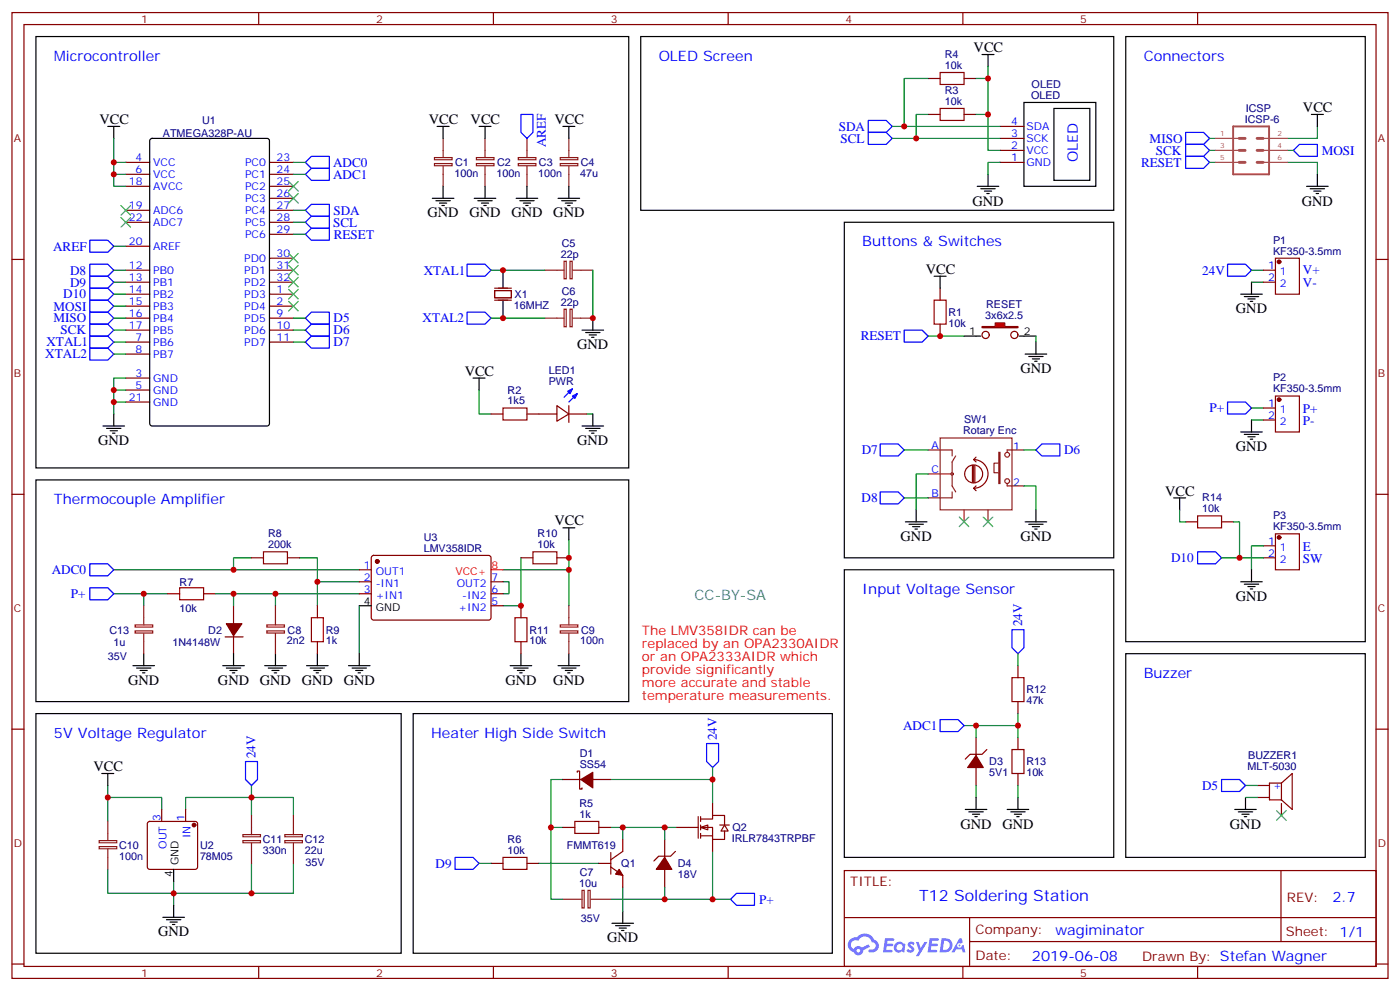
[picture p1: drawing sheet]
<svg xmlns="http://www.w3.org/2000/svg" width="412mm" height="292mm" viewBox="0 0 412 292" stroke-linecap="round" stroke-linejoin="round" font-family="sans-serif">
<g fill="none" stroke="#870000" stroke-width=".35">
<path d="M3.5 3.7h405.4v284.3h-405.4zM7.1 7.2h398.2v277.3h-398.2zM76.2 3.7v3.5M145.3 3.7v3.5M214.5 3.7v3.5M283.6 3.7v3.5M352.8 3.7v3.5M3.5 76.4h3.6M405.3 76.4h3.6M3.5 145.5h3.6M405.3 145.5h3.6M3.5 214.7h3.6"/>
<path d="M405.3 214.7h3.6M248.7 256.3h156.6v28.2h-156.6zM377.3 256.3v20.9M248.7 270.1h156.5M285.6 277.2h119.6M285.6 270.1v14.2M3.5 283.8h3.6M76.2 284.5v3.5M145.3 284.5v3.5M214.5 284.5v3.5M283.6 284.5v3.5M352.8 284.5v3.5"/>
<path d="M405.3 283.8h3.6"/>
</g>
<g fill="#5487ff">
<path d="M267.7 277.5a1.22 1.22 0 0 1 1.7 .2l-.4 .6a.47 .47 0 0 0-.3-.4 .47 .47 0 0 0-.5 .2l.1 .2a1.14 1.14 0 0 1 .8 1.8 1.14 1.14 0 0 1-1.9 0l-.2-.2 .5-.6 .7 .5a.29 .29 0 0 0 .3-.3 .29 .29 0 0 0-.2-.3 1.04 1.04 0 0 1-.6-1.7z"/>
<path d="M260.7 276.2h2.4l.3 .2-.2 .5-1.8 .1-.1 .8h1.5l.3 .4-.3 .4h-1.6l-.2 1.1h1.7l.2 .3-.2 .3-2.6 .1z"/>
<path d="M273.8 276.2h2.4l.3 .2-.1 .5-1.8 .1-.2 .8h1.6l.3 .4-.4 .4-1.6-.1-.1 1.1 1.7 .1 .2 .3-.2 .3-2.6 .1z"/>
<path d="M282.6 276.2h.7l.3 1.3-.6 .3a.69 .69 0 0 0-1 .3 .69 .69 0 0 0 .4 .9 .69 .69 0 0 0 .9-.6l.5-.2 .6 2.2h-.8l-.2-.9h-1.8l-.5 .9h-.8z"/>
<path d="M269.8 277.3h.8l.6 1.8 1.1-1.8h.9l-2.6 4.2h-.8l.9-1.5z"/>
<path d="M277.4 276.2l-.6 4.2h1.3a2.11 2.11 0 0 0 2.5-2.1 2.11 2.11 0 0 0-2.5-2.1zM278.1 277a1.39 1.39 0 0 1 1.7 1.4 1.39 1.39 0 0 1-1.8 1.2h-.3z"/>
<path d="M263.7 277.8a1.54 1.54 0 0 0-.1 2.2 1.54 1.54 0 0 0 2.2 .1l.6 .3 .3-2.3-.2-.3h-.4a1.49 1.49 0 0 0-2.4 0zM264 278.8a.94 .94 0 0 1 1.8 0 .94 .94 0 0 1-1.8 0z"/>
<path d="M250.4 276.6a2.18 2.18 0 0 0 1.1 3.7 1.44 1.44 0 0 0 1.6 .9 1.44 1.44 0 0 0 1.2-1.4l2-1.1-.5-.7-1.9 1a1.47 1.47 0 0 0-2.4 .4 1.39 1.39 0 0 1-.7-1.9 1.39 1.39 0 0 1 2-.5 2.12 2.12 0 0 1 2.2-1.3 2.12 2.12 0 0 1 1.9 1.7 1.14 1.14 0 0 1 1.1 1.4 1.14 1.14 0 0 1-1.7 .7 .43 .43 0 0 0-.5 .4 .43 .43 0 0 0 .4 .5 1.98 1.98 0 0 0 2.5-1.2 1.98 1.98 0 0 0-1.2-2.6 3.1 3.1 0 0 0-5.3-.6l-.9 .1zM252.3 279.9a.55 .55 0 0 1 1.1 0 .55 .55 0 0 1-1.1 0z"/>
<circle cx="282.6" cy="278.3" r=".26"/>
</g>
<g fill="none" stroke="#870000" stroke-width=".35">
<path d="M37 47.8h7.1M37 51.3h7.1M37 54.9h7.1M79.4 47.8h7M79.4 51.3h7M79.4 54.9h7M79.4 58.4h7M37 61.9h7.1M37 65.4h7.1M37 72.5h7.1M37 79.6h7.1M79.4 61.9h7"/>
<path d="M79.4 65.4h7M79.4 79.6h7M79.4 69h7M79.4 76h7M37 83.1h7.1M37 86.6h7.1M37 90.1h7.1M37 93.7h7.1M37 97.2h7.1M79.4 83.1h7M79.4 86.6h7M79.4 90.1h7"/>
<path d="M79.4 93.7h7M79.4 97.2h7M37 100.7h7.1M37 104.2h7.1M37 111.3h7.1M37 114.8h7.1M37 118.4h7.1M79.4 100.7h7"/>
</g>
<g fill="none" stroke="#000" stroke-width=".35">
<path d="M31.7 37.2h3.6M33.5 37.2v3.5M128.8 37.2h3.5M130.5 37.2v3.5M141.1 37.2h3.5M142.9 37.2v3.5M165.8 37.2h3.5M167.6 37.2v3.5M44.3 41l.5-.3h33.9l.6 .5 .1 83.5-.5 .7h-34.1l-.6-.4-.1-83.5zM127.4 58.4h6.3M128.4 59.1h4.2M129.5 59.8h2.1"/>
<path d="M130.5 54.9v3.5M139.7 58.4h6.3M140.8 59.1h4.2M141.8 59.8h2.1M142.9 54.9v3.5M152 58.4h6.4M153.1 59.1h4.2M154.2 59.8h2.1M155.2 54.9v3.5M164.4 58.4h6.3M165.5 59.1h4.2M166.5 59.8h2.1"/>
<path d="M167.6 54.9v3.5M130.2 60.5h.7M142.5 60.5h.7M154.9 60.5h.7M167.2 60.5h.7M171.4 97.2h6.4M172.5 97.9h4.2M173.6 98.6h2.1M174.3 99.3h.7M174.6 93.7v3.5M284 99h3.5M301.6 99h3.6"/>
<path d="M30.3 125.4h6.4M31.4 126.1h4.2M32.5 126.8h2.1M33.2 127.5h.7M33.5 121.9v3.5"/>
</g>
<g fill="none" stroke="#00f" stroke-width=".35">
<path d="M90 51.3l1.7-1.7h5.3v3.5h-5.3zM91.7 46h5.3v3.6h-5.3l-1.7-1.8zM26.5 70.7h5.2l1.8 1.8-1.8 1.8h-5.2zM26.5 77.8h5.2l1.8 1.8-1.8 1.7h-5.2zM90 69l1.7-1.8h5.3v3.5h-5.3zM90 61.9l1.7-1.8h5.3v3.6h-5.3zM90 65.4l1.7-1.7h5.3v3.5h-5.3zM137.6 77.8h5.3l1.7 1.8-1.7 1.7h-5.3zM26.5 99h5.2l1.8 1.7-1.8 1.8h-5.2zM26.5 95.4h5.2l1.8 1.8-1.8 1.8h-5.2zM26.5 91.9h5.2l1.8 1.8-1.8 1.7h-5.2zM26.5 88.4h5.2l1.8 1.7-1.8 1.8h-5.2z"/>
<path d="M26.5 81.3h5.2l1.8 1.8-1.8 1.7h-5.2zM26.5 84.8h5.2l1.8 1.8-1.8 1.8h-5.2zM90 93.7l1.7-1.8h5.3v3.5h-5.3zM90 97.2l1.7-1.8h5.3v3.6h-5.3zM137.6 91.9h5.3l1.7 1.8-1.7 1.7h-5.3zM26.5 102.5h5.2l1.8 1.7-1.8 1.8h-5.2zM90 100.7l1.7-1.7h5.3v3.5h-5.3z"/>
</g>
<g fill="none" stroke="#8c2424" stroke-width=".35">
<path d="M128 48.2h5.2v.6h-5.2zM128 46.4h5.2v.6h-5.2zM130.5 40.7v5.7M130.5 48.9v6M140.3 48.2h5.2v.6h-5.2zM140.3 46.4h5.2v.6h-5.2zM142.9 40.7v5.7M142.9 48.9v6M152.7 48.2h5.2v.6h-5.2zM152.7 46.4h5.2v.6h-5.2zM155.2 40.7v5.7M155.2 48.9v6"/>
<path d="M165 48.2h5.2v.6h-5.2zM165 46.4h5.2v.6h-5.2zM167.6 40.7v5.7M167.6 48.9v6M160.5 79.6h5.7M166.2 76.9h.6v5.2h-.6zM167.9 76.9h.7v5.2h-.7zM168.6 79.6h6M160.5 93.7h5.7M166.2 91h.6v5.2h-.6zM167.9 91h.7v5.2h-.7zM168.6 93.7h6"/>
</g>
<g fill="none" stroke="#008700" stroke-width=".35">
<path d="M33.5 40.7v14.2h3.5M33.5 51.3h3.5M33.5 47.8h3.5M86.4 51.3h3.6M86.4 47.8h3.6M33.5 79.6h3.5M33.5 72.5h3.5M86.4 69h3.6M86.4 65.4h3.6M86.4 61.9h3.6M144.6 79.6h15.9M174.6 79.6v14.1"/>
<path d="M33.5 93.7h3.5M33.5 97.2h3.5M33.5 90.1h3.5M33.5 83.1h3.5M33.5 86.6h3.5M86.4 93.7h3.6M86.4 97.2h3.6M144.6 93.7h15.9M33.5 100.7h3.5M33.5 104.2h3.5M33.5 114.8h3.5M33.5 118.4h3.5"/>
<path d="M37 111.3h-3.5v10.6M86.4 100.7h3.6"/>
</g>
<path d="M289.3 96.1h3.9v-1h2.8v1h3.9v.4h-10.6z" fill="#f00" stroke="#870000" stroke-width=".35"/>
<g fill="none" stroke="#870000" stroke-width=".35">
<path d="M273.4 33.7h3.5M273.4 23.1h3.5M284 33.7h3.5M284 23.1h3.5M372.2 79.6h3.5M375.7 76h7.1v10.6h-7.1zM276.9 84.8v3.6M276.9 95.4v3.6M372.2 83.1h3.5M164 119.4l3.6 2.5-3.6 2.1zM167.6 119.4v5M375.7 116.6h7.1v10.6h-7.1z"/>
<path d="M144.6 121.9h3.6M155.2 121.9h8.8M167.6 121.9h5.3M372.2 120.1h3.5M372.2 123.6h3.5M375.7 157.2h7.1v10.5h-7.1zM372.2 160.7h3.5M372.2 164.2h3.5M299.9 196v3.5M287.5 217.1v5.3M299.9 206.6v3.5M299.9 217.1v3.6"/>
<path d="M287.5 226v5.2M290.7 220.7l-1.4 1.4h-3.5l-1.5 1.4M299.9 227.7v3.5M370.4 231.2h3.5M370.4 234.8h3.5M377.5 230.5l3.1-2.8v10.6l-3.1-2.8M377.5 230.5v5M377.5 236.5v3.6M377.5 230.5h-3.6v5h3.6M144.6 254.2h3.6M155.2 254.2h3.5M165.8 243.6h3.5"/>
<path d="M176.4 243.6h3.5"/>
<circle cx="290.3" cy="98.6" r="1.06"/>
<circle cx="298.8" cy="98.6" r="1.06"/>
</g>
<g fill="none" stroke="#000" stroke-width=".35">
<path d="M386.3 33.7h3.5M388.1 33.7v3.5M384.9 54.9h6.3M385.9 55.6h4.3M387 56.3h2.1M387.7 57h.7M388.1 51.3v3.6M275.2 81.3h3.5M276.9 81.3v3.5M287.5 99h1.4M300.2 99h1.4M365.5 86.6h6.3"/>
<path d="M366.5 87.3h4.3M367.6 88h2.1M368.3 88.7h.7M368.7 83.1v3.5M139.3 111.3h3.6M141.1 111.3v3.5M302 104.2h6.3M303 105h4.3M304.1 105.7h2.1M304.8 106.4h.7M305.2 100.7v3.5M171.4 125.4h6.4"/>
<path d="M172.5 126.1h4.2M173.6 126.8h2.1M174.3 127.5h.7M174.6 121.9v3.5M365.5 127.2h6.3M366.5 127.9h4.3M367.6 128.6h2.1M368.3 129.3h.7M368.7 123.6v3.6M266.7 153.6h6.3M267.8 154.3h4.2M268.8 155h2.1"/>
<path d="M269.5 155.8h.7M269.9 150.1v3.5M302 153.6h6.3M303 154.3h4.3M304.1 155h2.1M304.8 155.8h.7M305.2 150.1v3.5M284.3 238.3h6.4M285.4 239h4.2M286.5 239.7h2.1M287.5 234.8v3.5M296.7 238.3h6.3"/>
<path d="M297.7 239h4.3M298.8 239.7h2.1M299.9 234.8v3.5M363.7 238.3h6.4M364.8 239h4.2M365.8 239.7h2.1M366.9 234.8v3.5M287.2 240.4h.7M299.5 240.4h.7M366.5 240.4h.7M180.3 271.8h6.3M181.3 272.5h4.3"/>
<path d="M182.4 273.2h2.1M183.1 273.9h.7M183.4 268.3v3.5"/>
</g>
<g fill="none" stroke="#00f" stroke-width=".35">
<path d="M153.5 33.7h3.5v5.3l-1.8 1.7-1.7-1.7zM255.8 35.5h5.3l1.7 1.7-1.7 1.8h-5.3zM255.8 39h5.3l1.7 1.7-1.7 1.8h-5.3zM349.2 39h5.3l1.8 1.7-1.8 1.8h-5.3zM349.2 46h5.3l1.8 1.8-1.8 1.8h-5.3zM349.2 42.5h5.3l1.8 1.8-1.8 1.7h-5.3zM381 44.3l1.8-1.8h5.3v3.5h-5.3zM361.6 77.8h5.3l1.8 1.8-1.8 1.7h-5.3zM266.3 97.2h5.3l1.8 1.8-1.8 1.7h-5.3zM167.2 115.2l1.4-.7-.7 1.4zM168.6 116.6l1.4-.7-.7 1.4zM168.6 114.5l-2.4 2.4"/>
<path d="M170 115.9l-2.4 2.5M361.6 118.4h5.3l1.8 1.7-1.8 1.8h-5.3zM259.3 130.7h5.3l1.7 1.8-1.7 1.7h-5.3zM306.9 130.7h5.3v3.5h-5.3l-1.7-1.7zM259.3 144.8h5.3l1.7 1.8-1.7 1.7h-5.3zM352.8 162.5h5.3l1.7 1.7-1.7 1.8h-5.3zM298.1 185.4h3.5v5.3l-1.7 1.7-1.8-1.7zM208.1 218.9h3.6v5.3l-1.8 1.8-1.8-1.8zM276.9 211.8h5.3l1.8 1.8-1.8 1.8h-5.3zM359.8 229.5h5.3l1.8 1.7-1.8 1.8h-5.3zM134.1 252.4h5.2l1.8 1.8-1.8 1.7h-5.2zM215.2 264.8l1.8-1.8h5.2v3.5h-5.2z"/>
</g>
<path d="M276.9 31.9h7.1v3.6h-7.1zM276.9 21.3h7.1v3.6h-7.1zM275.2 88.4h3.5v7h-3.5zM148.2 120.1h7v3.5h-7zM298.1 199.5h3.5v7.1h-3.5zM298.1 220.7h3.5v7h-3.5zM148.2 252.4h7v3.5h-7zM169.3 241.8h7.1v3.6h-7.1z" fill="none" stroke="#a10000" stroke-width=".35"/>
<g fill="none" stroke="#008700" stroke-width=".35">
<path d="M388.1 37.2v3.5h-8.9M356.3 47.8h1.8M356.3 44.3h1.8M356.3 40.7h1.8M379.2 47.8h8.9v3.5M379.2 44.3h1.8M368.7 79.6h3.5M273.4 99h10.6M305.2 99v1.7M368.7 83.1h3.5M141.1 114.8v7.1h3.5M172.9 121.9h1.7"/>
<path d="M266.3 132.5h7.1M273.4 139.5h-3.5v10.6M301.6 132.5h3.6M368.7 120.1h3.5M368.7 123.6h3.5M266.3 146.6h7.1M301.6 143.1h3.6v7M299.9 192.4v3.6M284 213.6h3.5M299.9 213.6h-12.4v3.5M299.9 210.1v7M165.8 229.5h-3.5v14.1h3.5"/>
<path d="M179.9 229.5h30M209.9 226v10.5M287.5 231.2v3.6M299.9 231.2v3.6M366.9 234.8h3.5M366.9 231.2h3.5M141.1 254.2h3.5M158.7 254.2h17.7M179.9 243.6h19.4M183.4 243.6v3.5M209.9 250.6v14.2h-30M183.4 261.2v7.1"/>
<path d="M209.9 264.8h5.3"/>
</g>
<path d="M363.2 37.2h10.6v14.1h-10.6z" fill="none" stroke="#a64a4a" stroke-width=".56"/>
<path d="M365 47.8h1.8M365 44.3h1.8M365 40.7h1.8M370.3 47.8h1.8M370.3 44.3h1.8M370.3 40.7h1.8" fill="none" stroke="#a64a4a" stroke-width=".85"/>
<path d="M358.1 40.7h6.9M358.1 44.3h6.9M358.1 47.8h6.9M372.3 40.7h6.9M372.3 44.3h6.9M372.3 47.8h6.9" fill="none" stroke="#a64a4a" stroke-width=".35"/>
<g fill="none" stroke="#8c2424" stroke-width=".35">
<path d="M273.4 132.5h7.1v1.7M273.4 139.5h7.1M276.9 128.9h21.2v21.2h-21.2zM281.5 134.2l-1 1.8v7.1l1 1.7M294.2 133.2h.4v9.1h-.4zM294.2 136.3h-1.4v2.9h1.4M301.6 132.5h-4.9v.7M280.5 144.8v1.8h-7.1M284 150.1v3.5M291 150.1v3.5M296.7 142.3v.8h4.9M165.8 264.8h5.6"/>
<path d="M171.4 262.1h.7v5.2h-.7zM173.2 262.1h.6v5.2h-.6zM173.9 264.8h6"/>
<circle cx="280.5" cy="139.5" r=".35"/>
<circle cx="296.7" cy="133.9" r=".71"/>
<circle cx="296.7" cy="141.6" r=".71"/>
</g>
<path d="M286.5 137.1v4.9M286.8 135.3a4.2 4.2 0 0 1 4.2 4.2 4.2 4.2 0 0 1-4.2 4.3M286.8 137.1v4.9M286.8 135.3l.7 .7M287.2 137.1v4.9M287.5 134.6l-.7 .7M289.5 139.5a2.65 2.65 0 0 0-3.8-2.4 2.65 2.65 0 0 0-.6 4.4 2.65 2.65 0 0 0 4.3-1.3l.1-.6M286.8 143.8l.7 .7M287.5 143.1l-.7 .7" fill="none" stroke="#850000" stroke-width=".35"/>
<g fill="#870000" stroke="#870000" stroke-width=".35">
<path d="M287.5 222.4l2.1 3.6h-4.6z"/>
<circle cx="376.8" cy="77.1" r=".53"/>
<circle cx="376.8" cy="117.7" r=".53"/>
<circle cx="376.8" cy="158.2" r=".53"/>
</g>
<g fill="#fff" stroke="#870000" stroke-width=".35">
<path d="M206.4 243.6l2.1-.7v1.4z"/>
<path d="M213.4 242.9l1.1 1.8h-2.1z"/>
</g>
<g fill="none" stroke="#870000" stroke-width=".35">
<path d="M294.6 37.2h7M294.6 47.8h7M294.6 44.3h7M294.6 40.7h7M349.2 153.6h3.6M359.8 153.6h3.6M49.4 174.8h3.5M60 174.8h3.5M68.8 178.3v5.3M74.1 164.2h3.5M84.7 164.2h3.5M93.5 178.3v3.6"/>
<path d="M105.8 174.8h3.6M105.8 167.7h3.6M105.8 171.3h3.6M109.6 163.7l.5-.2 34.1 .1 .4 .6v17.9l-.7 .5-34.1-.1-.4-.6v-17.7zM144.6 174.8h3.6M144.6 171.3h3.6M144.6 178.3h3.6M153.5 178.3v3.6M153.5 164.2h3.5M164 164.2h3.6M66.3 187.5h5.3M68.8 187.1v5.3"/>
<path d="M93.5 188.9v3.5M153.5 188.9v3.5M47.6 238.3v3.5M54.7 238.3v3.5M165.8 229.5h5.3M170 227.4v-.4h.7v5.3h.7v-.3M174.6 229.5h5.3M209.9 236.5v3.6M43.6 242l.5-.2h13.4l.5 .2 .2 .5v12.7l-.2 .5-.5 .2h-13.4l-.5-.2-.2-.5v-12.7zM176.4 254.2h3.5M179.9 255.2l3.5 2.5v3.5M179.9 251v6.4"/>
<path d="M183.4 247.1v3.5l-3.5 2.5M195.8 247.1v5.3M195.8 255.9v5.3M199 250.6l-1.4 1.5h-3.6l-1.4 1.4M199.3 243.6h6.4M205.7 240.4v6.4M206.4 241.1h3.5v-1h3.5v2.8M206.4 243.6h3.5v3.5h3.5v-2.4M206.4 246.1h3.5M206.4 240.4v1.4M206.4 242.9v1.4M206.4 245.4v1.4"/>
<path d="M209.9 247.1v3.5M212 242.9h2.8"/>
</g>
<g fill="none" stroke="#008700" stroke-width=".35">
<path d="M291 19.6v24.7h3.6M262.8 37.2h31.8M273.4 33.7h-3.5v7M273.4 23.1h-7.1v14.1M287.5 33.7h3.5M287.5 23.1h3.5M262.8 40.7h31.8M294.6 47.8h-3.6v3.5M167.6 158.9v19.4M347.5 150.1v3.5h1.7M363.4 153.6h1.7v10.6M33.5 167.7h72.3"/>
<path d="M33.5 174.8h15.9M42.3 174.8v3.5M63.5 174.8h5.3M74.1 164.2h-5.3v3.5M81.1 174.8v3.5M88.2 164.2h5.3v7.1M105.8 174.8h-37v3.5M105.8 171.3h-12.3v7M105.8 178.3v14.1M148.2 171.3h1.7v3.5h-1.7M148.2 167.7h19.4M153.5 164.2v14.1h-5.3"/>
<path d="M359.8 164.2h12.4M372.2 160.7h-3.5v7M31.7 234.8h15.9v3.5M31.7 231.2v10.6M54.7 238.3v-3.5h31.7v5.3M74.1 231.2v8.9M31.7 255.9v7.1h19.5v3.5M51.2 259.5v3.5h22.9M74.1 254.2v8.8M86.4 254.2v8.8h-12.3M162.3 243.6v21.2h3.5M195.8 243.6v3.5"/>
<path d="M195.8 261.2v3.6"/>
</g>
<g fill="none" stroke="#000" stroke-width=".35">
<path d="M10.6 10.8h174.6v127h-174.6zM188.7 10.8h139.4v51.1h-139.4zM289.3 16.1h3.5M291 16.1v3.5M331.6 10.8h70.6v178.1h-70.6zM301.6 30.2h21.2v24.7h-21.2zM310.4 31.9h10.6v21.2h-10.6zM287.9 54.9h6.3M288.9 55.6h4.3M290 56.3h2.1M290.7 57h.7M291 51.3v3.6"/>
<path d="M148.2 79.6v5.2M248.7 65.4h79.4v98.8h-79.4zM148.2 88.4v5.3M10.6 141.3h174.6v65.3h-174.6zM165.8 155.4h3.5M167.6 155.4v3.5M345.7 146.6h3.5M347.5 146.6v3.5M105.8 178.3h3.6M248.7 167.7h79.4v84.7h-79.4zM365.5 171.3h6.3M366.5 172h4.3"/>
<path d="M367.6 172.7h2.1M368.3 173.4h.7M368.7 167.7v3.6M39.2 196h6.3M40.2 196.7h4.2M41.3 197.4h2.1M42 198.1h.7M42.3 192.4v3.6M65.6 196h6.4M66.7 196.7h4.2M67.7 197.4h2.1M68.4 198.1h.7"/>
<path d="M68.8 192.4v3.6M78 196h6.3M79 196.7h4.3M80.1 197.4h2.1M80.8 198.1h.7M81.1 192.4v3.6M90.3 196h6.4M91.4 196.7h4.2M92.4 197.4h2.1M93.1 198.1h.7M93.5 192.4v3.6M102.7 196h6.3"/>
<path d="M103.7 196.7h4.2M104.8 197.4h2.1M105.5 198.1h.7M105.8 192.4v3.6M150.3 196h6.3M151.3 196.7h4.3M152.4 197.4h2.1M153.1 198.1h.7M153.5 192.4v3.6M164.4 196h6.3M165.5 196.7h4.2M166.5 197.4h2.1"/>
<path d="M167.2 198.1h.7M167.6 192.4v3.6M331.6 192.4h70.6v60h-70.6zM10.6 210.1h107.6v70.5h-107.6zM121.7 210.1h123.5v70.5h-123.5zM30 227.7h3.5M31.7 227.7v3.5M51.2 255.9v3.6M48 270.1h6.3M49 270.8h4.3M50.1 271.5h2.1M50.8 272.2h.7"/>
<path d="M51.2 266.5v3.6"/>
</g>
<path d="M352.8 151.9h7v3.5h-7zM52.9 173h7.1v3.6h-7.1zM77.6 162.5h7.1v3.5h-7.1zM157 162.5h7v3.5h-7zM91.7 181.9h3.5v7h-3.5zM151.7 181.9h3.5v7h-3.5z" fill="none" stroke="#a10000" stroke-width=".35"/>
<path d="M145.7 85.5h4.9v2.2h-4.9zM145.7 88.4h4.9M145.7 84.8h4.9" fill="none" stroke="#871200" stroke-width=".35"/>
<g fill="#870000" stroke="#870000" stroke-width=".35">
<path d="M195.8 252.4l2.1 3.5h-4.6z"/>
<path d="M66.7 183.6h4.6l-2.5 3.5z"/>
<path d="M171.1 229.5l3.5-2.1v4.6z"/>
<path d="M182.4 255.9l1 1.8-2.1-.3z"/>
<circle cx="111.1" cy="165.3" r=".53"/>
<circle cx="57.1" cy="242.9" r=".53"/>
</g>
<g fill="none" stroke="#3c3" stroke-width=".35">
<path d="M85 53.4l2.8 2.9M85 57l2.8 2.8M87.8 53.4l-2.8 2.9M87.8 57l-2.8 2.8M35.6 60.5l2.9 2.8M35.6 64l2.9 2.9M38.5 60.5l-2.9 2.8M38.5 64l-2.9 2.9M85 74.6l2.8 2.8M85 78.1l2.8 2.9M87.8 74.6l-2.8 2.8M87.8 78.1l-2.8 2.9"/>
<path d="M85 81.7l2.8 2.8M85 85.2l2.8 2.8M85 88.7l2.8 2.8M87.8 81.7l-2.8 2.8M87.8 85.2l-2.8 2.8M87.8 88.7l-2.8 2.8M282.6 152.2l2.8 2.8M285.4 152.2l-2.8 2.8M289.6 152.2l2.9 2.8M292.5 152.2l-2.9 2.8M376.1 238.7l2.8 2.8M378.9 238.7l-2.8 2.8"/>
</g>
<g fill="none" stroke="#8c2424" stroke-width=".35">
<path d="M42.3 178.3v5.7M81.1 178.3v5.7M167.6 178.3v5.7M39.8 185.7h5.2v.7h-5.2zM39.8 184h5.2v.6h-5.2zM42.3 186.4v6M78.6 185.7h5.2v.7h-5.2zM78.6 184h5.2v.6h-5.2zM81.1 186.4v6M165 185.7h5.2v.7h-5.2zM165 184h5.2v.6h-5.2zM167.6 186.4v6"/>
<path d="M29.2 249.2h5.2v.7h-5.2zM29.2 247.5h5.2v.6h-5.2zM31.7 241.8v5.7M31.7 249.9v6M71.5 247.5h5.2v.6h-5.2zM71.5 245.7h5.2v.6h-5.2zM74.1 240.1v5.6M74.1 248.2v6M83.9 247.5h5.2v.6h-5.2zM83.9 245.7h5.2v.6h-5.2zM86.4 240.1v5.6M86.4 248.2v6"/>
</g>
<path d="M26.5 166h5.2l1.8 1.7-1.8 1.8h-5.2zM26.5 173h5.2l1.8 1.8-1.8 1.8h-5.2zM72.3 224.2h3.5v5.3l-1.7 1.7-1.8-1.7z" fill="none" stroke="#00f" stroke-width=".35"/>
<path d="M144.6 167.7h3.6" fill="none" stroke="#f00" stroke-width=".35"/>
<g fill="#c00">
<circle cx="42.3" cy="174.8" r=".88"/>
<circle cx="167.6" cy="167.7" r=".88"/>
<circle cx="153.5" cy="178.3" r=".88"/>
<circle cx="167.6" cy="164.2" r=".88"/>
<circle cx="93.5" cy="171.3" r=".88"/>
<circle cx="68.8" cy="167.7" r=".88"/>
<circle cx="81.1" cy="174.8" r=".88"/>
<circle cx="195.8" cy="243.6" r=".88"/>
<circle cx="148.2" cy="93.7" r=".88"/>
<circle cx="148.2" cy="79.6" r=".88"/>
<circle cx="291" cy="23.1" r=".88"/>
<circle cx="291" cy="33.7" r=".88"/>
<circle cx="299.9" cy="213.6" r=".88"/>
<circle cx="33.5" cy="51.3" r=".88"/>
<circle cx="33.5" cy="114.8" r=".88"/>
<circle cx="174.6" cy="93.7" r=".88"/>
<circle cx="33.5" cy="118.4" r=".88"/>
<circle cx="33.5" cy="47.8" r=".88"/>
<circle cx="276.9" cy="99" r=".88"/>
<circle cx="209.9" cy="229.5" r=".88"/>
<circle cx="183.4" cy="243.6" r=".88"/>
<circle cx="209.9" cy="264.8" r=".88"/>
<circle cx="287.5" cy="213.6" r=".88"/>
<circle cx="269.9" cy="40.7" r=".88"/>
<circle cx="266.3" cy="37.2" r=".88"/>
<circle cx="365.1" cy="164.2" r=".88"/>
<circle cx="162.3" cy="243.6" r=".88"/>
<circle cx="195.8" cy="264.8" r=".88"/>
<circle cx="74.1" cy="263" r=".88"/>
<circle cx="74.1" cy="234.8" r=".88"/>
<circle cx="51.2" cy="263" r=".88"/>
<circle cx="31.8" cy="234.8" r=".88"/>
<circle cx="68.8" cy="174.8" r=".88"/>
</g>
<text font-size="4.6" fill="#00f" x="270.8" y="265.3">T12 Soldering Station</text>
<g font-size="4.2" fill="#00f">
<text x="15.9" y="17.8">Microcontroller</text>
<text x="194" y="17.8">OLED Screen</text>
<text x="336.9" y="17.8">Connectors</text>
<text x="317.5" y="47.8" transform="rotate(-90 317.5 47.8)">OLED</text>
<text x="254" y="72.5">Buttons &amp; Sw</text>
<text x="282.8" y="72.5">itches</text>
<text x="15.9" y="148.3">Thermocouple Amplifier</text>
<text x="254" y="174.8">Input Voltage Sensor</text>
<text x="336.9" y="199.5">Buzzer</text>
<text x="15.9" y="217.1">5V Voltage Regulator</text>
<text x="127" y="217.1">Heater High Side Sw</text>
<text x="170.9" y="217.1">itch</text>
<text x="392.5" y="265.6">2.7</text>
<text x="310.9" y="275.1">w</text>
<text x="314.3" y="275.1">agiminator</text>
<text x="304" y="282.9">2019-06-08</text>
</g>
<g font-size="4.2">
<text x="286.8" y="15.3">VCC</text>
<text x="383.8" y="33">VCC</text>
<text x="29.3" y="36.5">VCC</text>
<text x="126.3" y="36.5">VCC</text>
<text x="138.6" y="36.5">VCC</text>
<text x="163.3" y="36.5">VCC</text>
<text x="125.9" y="64">GND</text>
<text x="138.3" y="64">GND</text>
<text x="150.6" y="64">GND</text>
<text x="163" y="64">GND</text>
<text x="286.5" y="60.5">GND</text>
<text x="383.5" y="60.5">GND</text>
<text x="272.7" y="80.6">VCC</text>
<text x="364.1" y="92.3">GND</text>
<text x="170" y="102.8">GND</text>
<text x="136.9" y="110.6">VCC</text>
<text x="300.6" y="109.9">GND</text>
<text x="28.9" y="131.1">GND</text>
<text x="170" y="131.1">GND</text>
<text x="364.1" y="132.8">GND</text>
<text x="343.3" y="145.9">VCC</text>
<text x="163.3" y="154.7">VCC</text>
<text x="265.3" y="159.3">GND</text>
<text x="300.6" y="159.3">GND</text>
<text x="364.1" y="176.9">GND</text>
<text x="37.7" y="201.6">GND</text>
<text x="64.2" y="201.6">GND</text>
<text x="76.6" y="201.6">GND</text>
<text x="88.9" y="201.6">GND</text>
<text x="101.2" y="201.6">GND</text>
<text x="148.9" y="201.6">GND</text>
<text x="163" y="201.6">GND</text>
<text x="27.5" y="227">VCC</text>
<text x="282.9" y="243.9">GND</text>
<text x="295.3" y="243.9">GND</text>
<text x="362.3" y="243.9">GND</text>
<text x="46.6" y="275.7">GND</text>
<text x="178.9" y="277.5">GND</text>
</g>
<text font-size="4.2" fill="#0099b0" x="204.6" y="176.6">CC-BY-SA</text>
<g font-size="3.9" fill="#00f">
<text x="247.1" y="38.5">SDA</text>
<text x="160.7" y="43.3" transform="rotate(-90 160.7 43.3)">AREF</text>
<text x="247.6" y="42">SCL</text>
<text x="338.6" y="42">MISO</text>
<text x="340.5" y="45.5">SCK</text>
<text x="389.4" y="45.5">MOSI</text>
<text x="98.1" y="49.1">ADC0</text>
<text x="98.1" y="52.6">ADC1</text>
<text x="336.1" y="49.1">RESET</text>
<text x="98.2" y="63.2">SDA</text>
<text x="98.2" y="66.7">SCL</text>
<text x="98.3" y="70.2">RESET</text>
<text x="15.7" y="73.8">AREF</text>
<text x="20.6" y="80.8">D8</text>
<text x="124.8" y="80.8">XTAL1</text>
<text x="354.1" y="80.9">24V</text>
<text x="383.8" y="80.6">V+</text>
<text x="18.6" y="87.9">D10</text>
<text x="20.6" y="84.3">D9</text>
<text x="383.8" y="84.5">V-</text>
<text x="15.8" y="94.9">MISO</text>
<text x="15.8" y="91.4">MOSI</text>
<text x="98.2" y="94.9">D5</text>
<text x="124.5" y="94.9">XTAL2</text>
<text x="13.7" y="102">XTAL1</text>
<text x="17.8" y="98.5">SCK</text>
<text x="98.2" y="98.5">D6</text>
<text x="98.2" y="102">D7</text>
<text x="253.5" y="100.2">RESET</text>
<text x="13.3" y="105.5">XTAL2</text>
<text x="356.3" y="121.4">P+</text>
<text x="383.8" y="121.5">P+</text>
<text x="383.8" y="125.1">P-</text>
<text x="253.8" y="133.7">D7</text>
<text x="313.4" y="133.7">D6</text>
<text x="253.8" y="147.9">D8</text>
<text x="345" y="165.5">D10</text>
<text x="383.8" y="162.1">E</text>
<text x="383.8" y="165.6">SW</text>
<text x="15.3" y="169">ADC0</text>
<text x="20.8" y="176.1">P+</text>
<text x="301.1" y="184.4" transform="rotate(-90 301.1 184.4)">24V</text>
<text x="266" y="214.9">ADC1</text>
<text x="211.1" y="217.9" transform="rotate(-90 211.1 217.9)">24V</text>
<text x="75.3" y="223.2" transform="rotate(-90 75.3 223.2)">24V</text>
<text x="354.1" y="232.6">D5</text>
<text x="128.3" y="255.4">D9</text>
<text x="223.7" y="266">P+</text>
</g>
<g font-size="3.9" fill="#f00">
<text x="189.1" y="186.8">The LMV358IDR can be</text>
<text x="189.1" y="190.7">replaced by an OPA2330AIDR</text>
<text x="189.1" y="194.6">or an OPA2333AIDR w</text>
<text x="233" y="194.6">hich</text>
<text x="189.1" y="198.4">provide significantly</text>
<text x="189.1" y="202.3">more accurate and stable</text>
<text x="189.1" y="206.2">temperature measurements.</text>
</g>
<g font-size="3.9" fill="#800">
<text x="250.5" y="260.9">TITLE:</text>
<text x="379.1" y="265.6">REV:</text>
<text x="287.4" y="275.1">Company:</text>
<text x="378.7" y="275.7">Sheet: 1/1</text>
<text x="287.4" y="282.8">Date:</text>
<text x="336.4" y="282.8">Draw</text>
<text x="346.6" y="282.8">n By: Stefan Wagner</text>
</g>
<g font-size="3.2" fill="#800">
<text x="41.6" y="6.7">1</text>
<text x="110.8" y="6.7">2</text>
<text x="179.9" y="6.7">3</text>
<text x="249.1" y="6.7">4</text>
<text x="318.2" y="6.7">5</text>
<text x="4.1" y="41.8">A</text>
<text x="405.9" y="41.8">A</text>
<text x="4.1" y="110.9">B</text>
<text x="405.9" y="110.9">B</text>
<text x="4.1" y="180.1">C</text>
<text x="405.9" y="180.1">C</text>
<text x="4.1" y="249.2">D</text>
<text x="405.9" y="249.2">D</text>
<text x="41.6" y="287.5">1</text>
<text x="110.8" y="287.5">2</text>
<text x="179.9" y="287.5">3</text>
<text x="249.1" y="287.5">4</text>
<text x="318.2" y="287.5">5</text>
</g>
<g font-size="3.2" fill="#000080">
<text x="278.3" y="17.1">R4</text>
<text x="278.3" y="20.3">10k</text>
<text x="278.3" y="27.7">R3</text>
<text x="303.7" y="29.1">OLED</text>
<text x="303.9" y="25.9">OLED</text>
<text x="278.3" y="30.9">10k</text>
<text x="367" y="32.9">ICSP</text>
<text x="48" y="40.2">ATMEGA328P-AU</text>
<text x="59.5" y="36.5">U1</text>
<text x="366.7" y="36.2">ICSP-6</text>
<text x="133.9" y="52.1">100n</text>
<text x="134.1" y="48.9">C1</text>
<text x="146.2" y="52.1">100n</text>
<text x="146.4" y="48.9">C2</text>
<text x="158.6" y="52.1">100n</text>
<text x="158.7" y="48.9">C3</text>
<text x="170.9" y="52.1">47u</text>
<text x="171.1" y="48.9">C4</text>
<text x="375" y="71.7">P1</text>
<text x="165.2" y="75.8">22p</text>
<text x="165.5" y="72.6">C5</text>
<text x="375" y="75">KF350-3.5mm</text>
<text x="151.6" y="87.7">X1</text>
<text x="165.2" y="90">22p</text>
<text x="165.5" y="86.7">C6</text>
<text x="151.3" y="91">16MHZ</text>
<text x="279.4" y="93">R1</text>
<text x="290.2" y="94">3x6x2.5</text>
<text x="290.5" y="90.8">RESET</text>
<text x="279.4" y="96.2">10k</text>
<text x="161.6" y="110.2">LED1</text>
<text x="161.6" y="113.4">PWR</text>
<text x="375" y="112.3">P2</text>
<text x="149.5" y="119.1">1k5</text>
<text x="149.5" y="115.9">R2</text>
<text x="375" y="115.5">KF350-3.5mm</text>
<text x="284" y="124.7">SW1</text>
<text x="283.7" y="127.9">Rotary Enc</text>
<text x="354.1" y="147.6">R14</text>
<text x="354.1" y="150.8">10k</text>
<text x="375" y="152.9">P3</text>
<text x="79" y="161.4">200k</text>
<text x="79" y="158.2">R8</text>
<text x="124.8" y="159.2">U3</text>
<text x="158.4" y="161.4">10k</text>
<text x="158.4" y="158.2">R10</text>
<text x="375" y="156.1">KF350-3.5mm</text>
<text x="124.8" y="162.5">LMV358IDR</text>
<text x="52.9" y="172.5">R7</text>
<text x="52.9" y="180.1">10k</text>
<text x="32.3" y="186.6">C13</text>
<text x="33.5" y="190.1">1u</text>
<text x="50.8" y="190.1">1N4148W</text>
<text x="61.3" y="186.5">D2</text>
<text x="84.5" y="189.7">2n2</text>
<text x="84.7" y="186.5">C8</text>
<text x="96" y="189.7">1k</text>
<text x="96" y="186.5">R9</text>
<text x="155.9" y="189.7">10k</text>
<text x="155.9" y="186.5">R11</text>
<text x="170.9" y="189.7">100n</text>
<text x="171.2" y="186.5">C9</text>
<text x="31.7" y="194.2">35V</text>
<text x="302.3" y="207.4">47k</text>
<text x="302.3" y="204.2">R12</text>
<text x="170.8" y="226">SS54</text>
<text x="170.8" y="222.7">D1</text>
<text x="291.4" y="225.3">D3</text>
<text x="302.3" y="225.3">R13</text>
<text x="367.5" y="226.7">MLT-5030</text>
<text x="367.7" y="223.4">BUZZER1</text>
<text x="291.4" y="228.5">5V1</text>
<text x="302.3" y="228.5">10k</text>
<text x="170.7" y="237.6">R5</text>
<text x="170.7" y="240.8">1k</text>
<text x="215.7" y="244.7">Q2</text>
<text x="35.1" y="250.1">C10</text>
<text x="58.9" y="250">U2</text>
<text x="77.4" y="251.4">330n</text>
<text x="77.4" y="248.3">C11</text>
<text x="89.8" y="251.4">22u</text>
<text x="89.8" y="248.3">C12</text>
<text x="149.5" y="251.4">10k</text>
<text x="149.5" y="248.2">R6</text>
<text x="167" y="250">FMMT619</text>
<text x="215.5" y="247.9">IRLR7843TRPBF</text>
<text x="35.1" y="253.2">100n</text>
<text x="58.9" y="253.2">78M05</text>
<text x="90" y="254.9">35V</text>
<text x="170.8" y="257.9">C7</text>
<text x="183" y="255.3">Q1</text>
<text x="199.7" y="255.3">D4</text>
<text x="170.6" y="261.1">10u</text>
<text x="199.7" y="258.5">18V</text>
<text x="171.1" y="271.3">35V</text>
</g>
<g font-size="3.2" fill="#00f">
<text x="297.8" y="40.4">3</text>
<text x="297.8" y="36.9">4</text>
<text x="302.3" y="41.8">SCK</text>
<text x="302.3" y="38.3">SDA</text>
<text x="40" y="47.4">4</text>
<text x="81.5" y="47.4">23</text>
<text x="297.8" y="47.4">1</text>
<text x="297.8" y="43.9">2</text>
<text x="302.3" y="45.3">VCC</text>
<text x="40" y="51">6</text>
<text x="45.2" y="48.9">VCC</text>
<text x="45.2" y="52.4">VCC</text>
<text x="72.2" y="48.9">PC0</text>
<text x="72.2" y="52.4">PC1</text>
<text x="81.5" y="51">24</text>
<text x="302.3" y="48.9">GND</text>
<text x="37.9" y="54.5">18</text>
<text x="45.2" y="55.9">AVCC</text>
<text x="72.2" y="55.9">PC2</text>
<text x="72.2" y="59.4">PC3</text>
<text x="81.5" y="54.5">25</text>
<text x="81.5" y="58">26</text>
<text x="37.9" y="61.6">19</text>
<text x="37.9" y="65.1">22</text>
<text x="45.2" y="63">ADC6</text>
<text x="72.2" y="63">PC4</text>
<text x="81.5" y="61.6">27</text>
<text x="81.5" y="65.1">28</text>
<text x="45.2" y="66.5">ADC7</text>
<text x="72.2" y="66.5">PC5</text>
<text x="72.2" y="70">PC6</text>
<text x="81.5" y="68.6">29</text>
<text x="37.9" y="72.1">20</text>
<text x="45.2" y="73.6">AREF</text>
<text x="71.9" y="77.1">PD0</text>
<text x="81.5" y="75.7">30</text>
<text x="37.9" y="79.2">12</text>
<text x="37.9" y="82.7">13</text>
<text x="45.2" y="80.6">PB0</text>
<text x="71.9" y="80.6">PD1</text>
<text x="81.5" y="79.2">31</text>
<text x="81.5" y="82.7">32</text>
<text x="373.5" y="79.2">1</text>
<text x="373.5" y="82.7">2</text>
<text x="377" y="81">1</text>
<text x="37.9" y="86.3">14</text>
<text x="37.9" y="89.8">15</text>
<text x="45.2" y="84.1">PB1</text>
<text x="45.2" y="87.7">PB2</text>
<text x="71.9" y="84.1">PD2</text>
<text x="71.9" y="87.7">PD3</text>
<text x="81.5" y="86.3">1</text>
<text x="81.5" y="89.8">2</text>
<text x="377" y="84.5">2</text>
<text x="37.9" y="93.3">16</text>
<text x="45.2" y="91.2">PB3</text>
<text x="45.2" y="94.7">PB4</text>
<text x="71.9" y="91.2">PD4</text>
<text x="71.9" y="94.7">PD5</text>
<text x="81.5" y="93.3">9</text>
<text x="37.9" y="96.8">17</text>
<text x="40" y="100.4">7</text>
<text x="45.2" y="98.2">PB5</text>
<text x="45.2" y="101.8">PB6</text>
<text x="71.9" y="98.2">PD6</text>
<text x="71.9" y="101.8">PD7</text>
<text x="81.5" y="96.8">10</text>
<text x="81.5" y="100.4">11</text>
<text x="40" y="103.9">8</text>
<text x="45.2" y="105.3">PB7</text>
<text x="40" y="110.9">3</text>
<text x="45.2" y="112.4">GND</text>
<text x="37.9" y="118">21</text>
<text x="40" y="114.5">5</text>
<text x="45.2" y="115.9">GND</text>
<text x="45.2" y="119.4">GND</text>
<text x="373.5" y="119.8">1</text>
<text x="373.5" y="123.3">2</text>
<text x="377" y="121.5">1</text>
<text x="377" y="125.1">2</text>
<text x="274.4" y="132.1">A</text>
<text x="298.4" y="132.5">1</text>
<text x="274.4" y="139.2">C</text>
<text x="298.4" y="143.1">2</text>
<text x="274.4" y="146.2">B</text>
<text x="373.5" y="160.3">1</text>
<text x="107.2" y="167.4">1</text>
<text x="373.5" y="163.9">2</text>
<text x="377" y="162.1">1</text>
<text x="377" y="165.6">2</text>
<text x="107.2" y="170.9">2</text>
<text x="110.7" y="169.2">OUT1</text>
<text x="110.7" y="172.7">-IN1</text>
<text x="134.5" y="172.7">OUT2</text>
<text x="144.8" y="170.9">7</text>
<text x="107.2" y="174.4">3</text>
<text x="110.7" y="176.2">+IN1</text>
<text x="135" y="179.7">+IN2</text>
<text x="136.2" y="176.2">-IN2</text>
<text x="144.8" y="178">5</text>
<text x="144.8" y="174.4">6</text>
<text x="375" y="232.3">+</text>
<text x="47.3" y="241.7" transform="rotate(-90 47.3 241.7)">3</text>
<text x="54.3" y="241.7" transform="rotate(-90 54.3 241.7)">1</text>
<text x="49" y="249.9" transform="rotate(-90 49 249.9)">OUT</text>
<text x="56.1" y="246.8" transform="rotate(-90 56.1 246.8)">IN</text>
</g>
<g font-size="3.2">
<text x="285.5" y="98.6">1</text>
<text x="301.6" y="98.6">2</text>
<text x="107.2" y="178">4</text>
<text x="110.7" y="179.7">GND</text>
<text x="52.6" y="254.6" transform="rotate(-90 52.6 254.6)">GND</text>
<text x="50.8" y="258.1" transform="rotate(-90 50.8 258.1)">4</text>
</g>
<g font-size="3.2" fill="#f00">
<text x="144.8" y="167.4">8</text>
<text x="134.1" y="169.2">VCC+</text>
</g>
<g font-size="2.1" fill="#a54b4b">
<text x="359.4" y="40.1">1</text>
<text x="376.3" y="40.1">2</text>
<text x="359.4" y="43.6">3</text>
<text x="359.4" y="47.1">5</text>
<text x="376.3" y="43.6">4</text>
<text x="376.3" y="47.1">6</text>
</g>
</svg>
